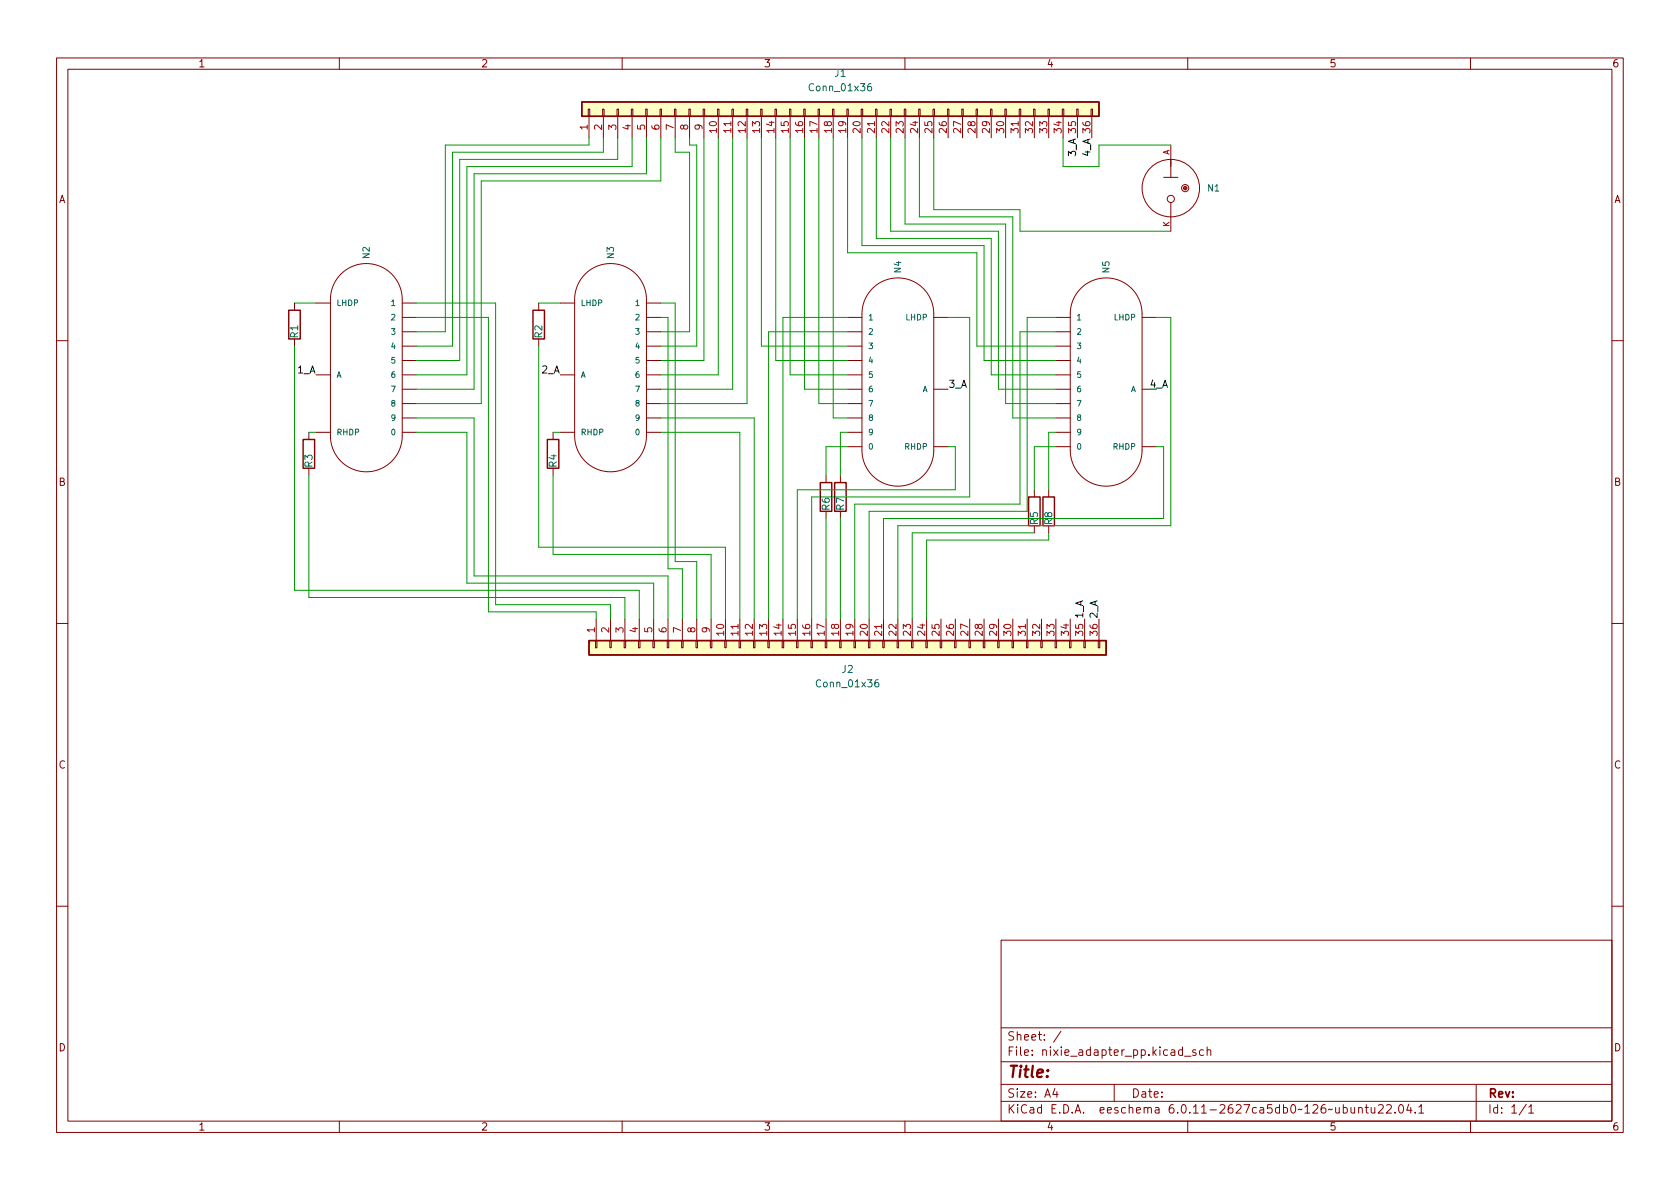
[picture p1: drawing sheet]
<svg xmlns="http://www.w3.org/2000/svg" width="297mm" height="210mm" viewBox="0 0 297 210" stroke-linecap="round" stroke-linejoin="round" font-family="sans-serif">
<g fill="none" stroke="#840000" stroke-width=".18">
<path d="M10 10.2h277v190.1h-277zM12 12.2h273v186.1h-273zM60 10.2v2M104 19.3h.3v1.3h-.3zM106.6 19.3h.2v1.3h-.2zM109.1 19.3h.2v1.3h-.2zM110 10.2v2M111.6 19.3h.3v1.3h-.3zM114.2 19.3h.2v1.3h-.2zM116.7 19.3h.3v1.3h-.3zM119.3 19.3h.2v1.3h-.2zM121.8 19.3h.2v1.3h-.2z"/>
<path d="M124.3 19.3h.3v1.3h-.3zM126.9 19.3h.2v1.3h-.2zM129.4 19.3h.3v1.3h-.3zM132 19.3h.2v1.3h-.2zM134.5 19.3h.2v1.3h-.2zM137 19.3h.3v1.3h-.3zM139.6 19.3h.2v1.3h-.2zM142.1 19.3h.3v1.3h-.3zM144.7 19.3h.2v1.3h-.2zM147.2 19.3h.2v1.3h-.2zM149.7 19.3h.3v1.3h-.3zM152.3 19.3h.2v1.3h-.2z"/>
<path d="M154.8 19.3h.3v1.3h-.3zM157.4 19.3h.2v1.3h-.2zM159.9 19.3h.2v1.3h-.2zM160 10.2v2M162.4 19.3h.3v1.3h-.3zM165 19.3h.2v1.3h-.2zM167.5 19.3h.3v1.3h-.3zM170.1 19.3h.2v1.3h-.2zM172.6 19.3h.2v1.3h-.2zM175.1 19.3h.3v1.3h-.3zM177.7 19.3h.2v1.3h-.2zM180.2 19.3h.3v1.3h-.3z"/>
<path d="M182.8 19.3h.2v1.3h-.2zM185.3 19.3h.2v1.3h-.2zM187.8 19.3h.3v1.3h-.3zM190.4 19.3h.2v1.3h-.2zM192.9 19.3h.3v1.3h-.3zM210 10.2v2M260 10.2v2M104.1 20.6v3.8M106.7 20.6v3.8M109.2 20.6v3.8M111.8 20.6v3.8M114.3 20.6v3.8"/>
<path d="M116.8 20.6v3.8M119.4 20.6v3.8M121.9 20.6v3.8M124.5 20.6v3.8M127 20.6v3.8M129.5 20.6v3.8M132.1 20.6v3.8M134.6 20.6v3.8M137.2 20.6v3.8M139.7 20.6v3.8M142.2 20.6v3.8M144.8 20.6v3.8"/>
<path d="M147.3 20.6v3.8M149.9 20.6v3.8M152.4 20.6v3.8M154.9 20.6v3.8M157.5 20.6v3.8M160 20.6v3.8M162.6 20.6v3.8M165.1 20.6v3.8M167.6 20.6v3.8M170.2 20.6v3.8M172.7 20.6v3.8M175.3 20.6v3.8"/>
<path d="M177.8 20.6v3.8M180.3 20.6v3.8M182.9 20.6v3.8M185.4 20.6v3.8M188 20.6v3.8M190.5 20.6v3.8M193 20.6v3.8M205.7 31.4h2.6M207 25.6v5.8M207 35.8v5.1M209.2 33.3h.7M209.5 32.9v.7"/>
<path d="M52.1 53.6v1.3M52.1 59.9v1.3M55.9 53.6h2.5M60.3 48.5a6.4 6.4 0 0 1 6.9-1.4 6.4 6.4 0 0 1 3.9 5.9v24.1a6.4 6.4 0 0 1-6.3 6.3 6.4 6.4 0 0 1-6.4-6.3v-24.2a6.4 6.4 0 0 1 1.9-4.4zM71.1 56.1h2.6M71.1 58.7h2.6M71.1 53.6h2.6M95.2 53.6v1.3M95.2 59.9v1.3M99.1 53.6h2.5M103.5 48.5a6.4 6.4 0 0 1 6.9-1.4 6.4 6.4 0 0 1 3.9 5.9v24.1a6.4 6.4 0 0 1-6.4 6.3 6.4 6.4 0 0 1-6.3-6.3v-24.2a6.4 6.4 0 0 1 1.9-4.4zM114.3 56.1h2.5"/>
<path d="M114.3 58.7h2.5M114.3 53.6h2.5M149.9 56.1h2.5M149.9 58.7h2.5M165.1 56.1h2.5M186.7 56.1h2.5M186.7 58.7h2.5M201.9 56.1h2.6M10 60.2h2M54.6 76.4v1.3M55.9 76.4h2.5M55.9 66.3h2.5"/>
<path d="M71.1 76.4h2.6M71.1 73.9h2.6M71.1 71.4h2.6M71.1 68.8h2.6M71.1 66.3h2.6M71.1 63.7h2.6M71.1 61.2h2.6M97.8 76.4v1.3M99.1 76.4h2.5M99.1 66.3h2.5M114.3 76.4h2.5M114.3 73.9h2.5"/>
<path d="M114.3 71.4h2.5M114.3 68.8h2.5M114.3 66.3h2.5M114.3 63.7h2.5M114.3 61.2h2.5M149.9 79h2.5M149.9 76.4h2.5M149.9 73.9h2.5M149.9 71.4h2.5M149.9 68.8h2.5M149.9 66.3h2.5M149.9 63.7h2.5"/>
<path d="M149.9 61.2h2.5M152.4 79.6a6.4 6.4 0 0 0 6.3 6.4 6.4 6.4 0 0 0 6.4-6.4M152.4 79.6v-24.1a6.4 6.4 0 0 1 6.3-6.4 6.4 6.4 0 0 1 6.4 6.4v24.1M165.1 79h2.5M165.1 68.8h2.5M186.7 79h2.5M186.7 76.4h2.5M186.7 73.9h2.5M186.7 71.4h2.5M186.7 68.8h2.5M186.7 66.3h2.5M186.7 63.7h2.5"/>
<path d="M186.7 61.2h2.5M189.2 79.6a6.4 6.4 0 0 0 6.4 6.4 6.4 6.4 0 0 0 6.3-6.4M189.2 79.6v-24.1a6.4 6.4 0 0 1 6.4-6.4 6.4 6.4 0 0 1 6.3 6.4v24.1M201.9 79h2.6M201.9 68.8h2.6M285 60.2h2M54.6 82.8v1.3M97.8 82.8v1.3M146 84.1v1.2M146 90.4v1.3M148.6 84.1v1.2M148.6 90.4v1.3"/>
<path d="M182.9 86.6v1.3M182.9 93v1.2M185.4 86.6v1.3M185.4 93v1.2M10 110.2h2M105.3 113.3h.2v1.2h-.2zM105.4 109.5v3.8M107.8 113.3h.3v1.2h-.3zM107.9 109.5v3.8M110.4 113.3h.2v1.2h-.2zM110.5 109.5v3.8M112.9 113.3h.3v1.2h-.3z"/>
<path d="M113 109.5v3.8M115.4 113.3h.3v1.2h-.3zM115.6 109.5v3.8M118 113.3h.2v1.2h-.2zM118.1 109.5v3.8M120.5 113.3h.3v1.2h-.3zM120.6 109.5v3.8M123.1 113.3h.2v1.2h-.2zM123.2 109.5v3.8M125.6 113.3h.3v1.2h-.3zM125.7 109.5v3.8M128.1 113.3h.3v1.2h-.3z"/>
<path d="M128.3 109.5v3.8M130.7 113.3h.2v1.2h-.2zM130.8 109.5v3.8M133.2 113.3h.3v1.2h-.3zM133.3 109.5v3.8M135.8 113.3h.2v1.2h-.2zM135.9 109.5v3.8M138.3 113.3h.3v1.2h-.3zM138.4 109.5v3.8M140.8 113.3h.3v1.2h-.3zM141 109.5v3.8M143.4 113.3h.2v1.2h-.2z"/>
<path d="M143.5 109.5v3.8M145.9 113.3h.3v1.2h-.3zM146 109.5v3.8M148.5 113.3h.2v1.2h-.2zM148.6 109.5v3.8M151 113.3h.3v1.2h-.3zM151.1 109.5v3.8M153.5 113.3h.3v1.2h-.3zM153.7 109.5v3.8M156.1 113.3h.2v1.2h-.2zM156.2 109.5v3.8M158.6 113.3h.3v1.2h-.3z"/>
<path d="M158.7 109.5v3.8M161.2 113.3h.2v1.2h-.2zM161.3 109.5v3.8M163.7 113.3h.3v1.2h-.3zM163.8 109.5v3.8M166.2 113.3h.3v1.2h-.3zM166.4 109.5v3.8M168.8 113.3h.2v1.2h-.2zM168.9 109.5v3.8M171.3 113.3h.3v1.2h-.3zM171.4 109.5v3.8M173.9 113.3h.2v1.2h-.2z"/>
<path d="M174 109.5v3.8M176.4 113.3h.3v1.2h-.3zM176.5 109.5v3.8M178.9 113.3h.3v1.2h-.3zM179.1 109.5v3.8M181.5 113.3h.2v1.2h-.2zM181.6 109.5v3.8M184 113.3h.3v1.2h-.3zM184.1 109.5v3.8M186.6 113.3h.2v1.2h-.2zM186.7 109.5v3.8M189.1 113.3h.3v1.2h-.3z"/>
<path d="M189.2 109.5v3.8M191.6 113.3h.3v1.2h-.3zM191.8 109.5v3.8M194.2 113.3h.2v1.2h-.2zM194.3 109.5v3.8M285 110.2h2M10 160.2h2M177 166.3h108v32h-108zM285 160.2h2M60 198.3v2M110 198.3v2M160 198.3v2"/>
<path d="M177 194.8h108M177 191.8h108M177 187.8h108M177 181.8h108M182.5 186.5v.1M182.5 185.7v.1M184.6 183.8v.1M184.6 183v.1M187.6 182.4l-1.3 1.9M197 191.8v3M204.3 195.9h.6v.9M204.9 196.2l-.5 .1a.29 .29 0 0 0-.2 .2 .29 .29 0 0 0 .2 .3h.5"/>
<path d="M210 198.3v2M211.4 185.7l-.3-.1-.2 .2v.3l.5 .1v.4h-.5M212.8 185.7l-.4-.1-.3 .3v.4l.1 .3h.6M213.4 185.8l.2-.2 .4 .1 .1 .9M213.4 185.1v1.5M243.7 195.5l.6-.2 .2 .2 .1 .3-1 1h1M245.1 195.5l.6-.2 .2 .2 .1 .3-.9 1h.9M246.6 196.7v.1M247.5 195.4l.1-.1a.81 .81 0 0 1 .6 .7 .81 .81 0 0 1-.3 .8h-.1a.81 .81 0 0 1-.6-.6 .81 .81 0 0 1 .3-.8zM249.1 195.3l-.4 1h.9M249.4 195.8v1M250.2 196.7v.1"/>
<path d="M250.9 195.8l.4-.5v1.5M250.9 196.8h.8M260 198.3v2M261 191.8v6.5M270.3 195.8l.4-.5v1.5M270.3 196.8h.9"/>
<circle cx="207" cy="33.3" r="5.1"/>
<circle cx="207" cy="35.2" r=".63"/>
<circle cx="209.5" cy="33.3" r=".63"/>
<circle cx="209.5" cy="33.3" r=".3"/>
</g>
<path d="M102.9 18h91.4v2.6h-91.4zM51.1 54.9h2v5h-2zM94.2 54.9h2.1v5h-2.1zM53.6 77.7h2v5.1h-2zM96.8 77.7h2v5.1h-2zM145 85.3h2.1v5.1h-2.1zM147.6 85.3h2v5.1h-2zM181.9 87.9h2v5.1h-2zM184.4 87.9h2v5.1h-2zM104.1 113.3h91.5v2.5h-91.5z" fill="none" stroke="#840000" stroke-width=".25"/>
<g fill="#ffffc2" stroke="#ffffc2" stroke-width=".18">
<path d="M104.1 113.3h91.5v2.5h-91.5z"/>
<path d="M102.9 18h91.4v2.6h-91.4z"/>
</g>
<path d="M129.2 21.5v.7M154.6 21.5v.7M180 21.5v.7M130.5 110.4v.7M155.9 110.4v.7M181.3 110.4v.7" fill="none" stroke="#a90000" stroke-width=".18"/>
<path d="M154 14.8l-.4 .1a.85 .85 0 0 0 0 1.2l.5-.2v-.4l-.2-.2h-.3l-.2 .2M155.3 120.2l-.4 .1a.85 .85 0 0 0 0 1.2l.4-.1 .1-.5-.2-.2h-.4l-.1 .2" fill="none" stroke="#006464" stroke-width=".18"/>
<g fill="none" stroke="#009600" stroke-width=".18">
<path d="M104.1 24.4v1.2h-25.4v33.1h-5M106.7 24.4v2.5h-26.7v34.3h-6.3M109.2 24.4v3.8h-27.9v35.5h-7.6M111.8 24.4v5.1h-29.3v36.8h-8.8M114.3 24.4v6.3h-30.5v38.1h-10.1M116.8 24.4v7.6h-31.7v39.4h-11.4M119.4 24.4v2.5h2.5v31.8h-5.1M121.9 24.4v1.2h1.3v35.6h-6.4M124.5 24.4v39.3h-7.7M127 24.4v41.9h-10.2M129.5 24.4v44.4h-12.7M132.1 24.4v47h-15.3"/>
<path d="M134.6 24.4v36.8h15.3M137.2 24.4v39.3h12.7M139.7 24.4v41.9h10.2M142.2 24.4v44.4h7.7M144.8 24.4v47h5.1M147.3 24.4v49.5h2.6M149.9 24.4v20.3h22.8v16.5h14M152.4 24.4v19h21.6v20.3h12.7M154.9 24.4v17.8h20.4v24.1h11.4M157.5 24.4v16.5h19v27.9h10.2M160 24.4v15.2h17.8v31.8h8.9M162.6 24.4v13.9h16.5v35.6h7.6"/>
<path d="M165.1 24.4v12.7h15.2v3.8h26.7M188 24.4v5.1h6.3v-3.9h12.7M52.1 53.6h3.8M73.7 53.6h13.9v53.3h20.3v2.6M73.7 56.1h12.7v52.1h19v1.3M95.2 53.6h3.9M116.8 56.1h1.3v44.5h2.5v8.9M116.8 53.6h2.6v45.7h3.8v10.2M149.9 58.7h-14v50.8M149.9 56.1h-11.5v53.4M167.6 56.1h3.8v31.8h-27.9v21.6M186.7 58.7h-6.4v30.4h-29.2v20.4"/>
<path d="M186.7 56.1h-5.1v34.3h-27.9v19.1M204.5 56.1h2.5v36.9h-48.3v16.5M52.1 61.2v43.2h60.9v5.1M54.6 76.4h1.3M73.7 73.9h10.1v27.9h34.3v7.7M73.7 76.4h8.8v26.7h33.1v6.4M95.2 61.2v35.6h33.1v12.7M97.8 76.4h1.3M116.8 76.4h14v33.1M116.8 73.9h16.5v35.6M149.9 76.4h-1.3v7.7M149.9 79h-3.9v5.1"/>
<path d="M167.6 79h1.3v7.6h-27.9v22.9M186.7 76.4h-1.3v10.2M186.7 79h-3.8v7.6M204.5 79h1.2v12.7h-49.5v17.8M54.6 84.1v21.6h55.9v3.8M97.8 84.1v13.9h27.9v11.5M146 91.7v17.8M148.6 91.7v17.8M182.9 94.2h-21.6v15.3M185.4 94.2v1.3h-21.6v14"/>
</g>
<text font-size="2.8" fill="#840000" x="178" y="191.2">Title:</text>
<g font-size="2.1" fill="#840000">
<text x="178" y="184.5">Sheet:</text>
<text x="178" y="187.2">File:</text>
<text x="184.4" y="187.2">nixie_adapter_pp.kicad_sch</text>
<text x="178" y="197.4">KiCad</text>
<text x="178" y="194.6">Size:</text>
<text x="184.7" y="194.6">A4</text>
<text x="185.7" y="197.4">E.D.A.</text>
<text x="194.6" y="197.4">eeschema</text>
<text x="200" y="194.6">Date:</text>
<text x="207" y="197.4">6.0.11-2627ca5db0~126~ubuntu22.04.1</text>
<text x="263" y="194.6">Rev:</text>
<text x="263" y="197.4">Id:</text>
<text x="267.1" y="197.4">1/1</text>
</g>
<g font-size="1.8" fill="#840000">
<text x="35" y="12.3">1</text>
<text x="85" y="12.3">2</text>
<text x="135" y="12.3">3</text>
<text x="185" y="12.3">4</text>
<text x="235" y="12.3">5</text>
<text x="285" y="12.3">6</text>
<text x="10.4" y="36.3">A</text>
<text x="285.4" y="36.3">A</text>
<text x="10.3" y="86.3">B</text>
<text x="285.3" y="86.3">B</text>
<text x="10.3" y="136.3">C</text>
<text x="285.3" y="136.3">C</text>
<text x="10.3" y="186.3">D</text>
<text x="285.3" y="186.3">D</text>
<text x="35" y="200.3">1</text>
<text x="85" y="200.3">2</text>
<text x="135" y="200.3">3</text>
<text x="185" y="200.3">4</text>
<text x="235" y="200.3">5</text>
<text x="285" y="200.3">6</text>
</g>
<g font-size="1.8" fill="#006464">
<text x="142.7" y="16.5">Conn_01x36</text>
<text x="147.4" y="14">J1</text>
<text x="53.1" y="59.9" transform="rotate(-90 53.1 59.9)">R1</text>
<text x="96.3" y="59.9" transform="rotate(-90 96.3 59.9)">R2</text>
<text x="55.6" y="82.8" transform="rotate(-90 55.6 82.8)">R3</text>
<text x="98.8" y="82.8" transform="rotate(-90 98.8 82.8)">R4</text>
<text x="147.1" y="90.4" transform="rotate(-90 147.1 90.4)">R6</text>
<text x="149.6" y="90.4" transform="rotate(-90 149.6 90.4)">R7</text>
<text x="183.9" y="93" transform="rotate(-90 183.9 93)">R5</text>
<text x="186.4" y="93" transform="rotate(-90 186.4 93)">R8</text>
<text x="148.7" y="119.4">J2</text>
<text x="144" y="121.9">Conn_01x36</text>
</g>
<g font-size="1.8" fill="#a90000">
<text x="103.9" y="23.2" transform="rotate(-90 103.9 23.2)">1</text>
<text x="106.4" y="23.2" transform="rotate(-90 106.4 23.2)">2</text>
<text x="109" y="23.2" transform="rotate(-90 109 23.2)">3</text>
<text x="111.5" y="23.2" transform="rotate(-90 111.5 23.2)">4</text>
<text x="114" y="23.2" transform="rotate(-90 114 23.2)">5</text>
<text x="116.6" y="23.2" transform="rotate(-90 116.6 23.2)">6</text>
<text x="119.1" y="23.2" transform="rotate(-90 119.1 23.2)">7</text>
<text x="121.7" y="23.2" transform="rotate(-90 121.7 23.2)">8</text>
<text x="124.2" y="23.2" transform="rotate(-90 124.2 23.2)">9</text>
<text x="126.7" y="23.8" transform="rotate(-90 126.7 23.8)">10</text>
<text x="129.3" y="23.8" transform="rotate(-90 129.3 23.8)">11</text>
<text x="131.8" y="23.8" transform="rotate(-90 131.8 23.8)">12</text>
<text x="134.4" y="23.8" transform="rotate(-90 134.4 23.8)">13</text>
<text x="136.9" y="23.8" transform="rotate(-90 136.9 23.8)">14</text>
<text x="139.4" y="23.8" transform="rotate(-90 139.4 23.8)">15</text>
<text x="142" y="23.8" transform="rotate(-90 142 23.8)">16</text>
<text x="144.5" y="23.8" transform="rotate(-90 144.5 23.8)">17</text>
<text x="147.1" y="23.8" transform="rotate(-90 147.1 23.8)">18</text>
<text x="149.6" y="23.8" transform="rotate(-90 149.6 23.8)">19</text>
<text x="152.1" y="23.8" transform="rotate(-90 152.1 23.8)">20</text>
<text x="154.7" y="23.8" transform="rotate(-90 154.7 23.8)">21</text>
<text x="157.2" y="23.8" transform="rotate(-90 157.2 23.8)">22</text>
<text x="159.8" y="23.8" transform="rotate(-90 159.8 23.8)">23</text>
<text x="162.3" y="23.8" transform="rotate(-90 162.3 23.8)">24</text>
<text x="164.8" y="23.8" transform="rotate(-90 164.8 23.8)">25</text>
<text x="167.4" y="23.8" transform="rotate(-90 167.4 23.8)">26</text>
<text x="169.9" y="23.8" transform="rotate(-90 169.9 23.8)">27</text>
<text x="172.5" y="23.8" transform="rotate(-90 172.5 23.8)">28</text>
<text x="175" y="23.8" transform="rotate(-90 175 23.8)">29</text>
<text x="177.5" y="23.8" transform="rotate(-90 177.5 23.8)">30</text>
<text x="180.1" y="23.8" transform="rotate(-90 180.1 23.8)">31</text>
<text x="182.6" y="23.8" transform="rotate(-90 182.6 23.8)">32</text>
<text x="185.2" y="23.8" transform="rotate(-90 185.2 23.8)">33</text>
<text x="187.7" y="23.8" transform="rotate(-90 187.7 23.8)">34</text>
<text x="105.2" y="112.1" transform="rotate(-90 105.2 112.1)">1</text>
<text x="107.7" y="112.1" transform="rotate(-90 107.7 112.1)">2</text>
<text x="110.2" y="112.1" transform="rotate(-90 110.2 112.1)">3</text>
<text x="112.8" y="112.1" transform="rotate(-90 112.8 112.1)">4</text>
<text x="115.3" y="112.1" transform="rotate(-90 115.3 112.1)">5</text>
<text x="117.9" y="112.1" transform="rotate(-90 117.9 112.1)">6</text>
<text x="120.4" y="112.1" transform="rotate(-90 120.4 112.1)">7</text>
<text x="122.9" y="112.1" transform="rotate(-90 122.9 112.1)">8</text>
<text x="125.5" y="112.1" transform="rotate(-90 125.5 112.1)">9</text>
<text x="128" y="112.7" transform="rotate(-90 128 112.7)">10</text>
<text x="130.6" y="112.7" transform="rotate(-90 130.6 112.7)">11</text>
<text x="133.1" y="112.7" transform="rotate(-90 133.1 112.7)">12</text>
<text x="135.6" y="112.7" transform="rotate(-90 135.6 112.7)">13</text>
<text x="138.2" y="112.7" transform="rotate(-90 138.2 112.7)">14</text>
<text x="140.7" y="112.7" transform="rotate(-90 140.7 112.7)">15</text>
<text x="143.3" y="112.7" transform="rotate(-90 143.3 112.7)">16</text>
<text x="145.8" y="112.7" transform="rotate(-90 145.8 112.7)">17</text>
<text x="148.3" y="112.7" transform="rotate(-90 148.3 112.7)">18</text>
<text x="150.9" y="112.7" transform="rotate(-90 150.9 112.7)">19</text>
<text x="153.4" y="112.7" transform="rotate(-90 153.4 112.7)">20</text>
<text x="156" y="112.7" transform="rotate(-90 156 112.7)">21</text>
<text x="158.5" y="112.7" transform="rotate(-90 158.5 112.7)">22</text>
<text x="161" y="112.7" transform="rotate(-90 161 112.7)">23</text>
<text x="163.6" y="112.7" transform="rotate(-90 163.6 112.7)">24</text>
<text x="166.1" y="112.7" transform="rotate(-90 166.1 112.7)">25</text>
<text x="168.7" y="112.7" transform="rotate(-90 168.7 112.7)">26</text>
<text x="171.2" y="112.7" transform="rotate(-90 171.2 112.7)">27</text>
<text x="173.7" y="112.7" transform="rotate(-90 173.7 112.7)">28</text>
<text x="176.3" y="112.7" transform="rotate(-90 176.3 112.7)">29</text>
<text x="178.8" y="112.7" transform="rotate(-90 178.8 112.7)">30</text>
<text x="181.4" y="112.7" transform="rotate(-90 181.4 112.7)">31</text>
<text x="183.9" y="112.7" transform="rotate(-90 183.9 112.7)">32</text>
<text x="186.4" y="112.7" transform="rotate(-90 186.4 112.7)">33</text>
<text x="189" y="112.7" transform="rotate(-90 189 112.7)">34</text>
<text x="191.5" y="112.7" transform="rotate(-90 191.5 112.7)">35</text>
<text x="194.1" y="112.7" transform="rotate(-90 194.1 112.7)">36</text>
</g>
<g font-size="1.8" fill="#0f0f0f">
<text x="190.2" y="27.8" transform="rotate(-90 190.2 27.8)">3_A 35</text>
<text x="192.8" y="27.8" transform="rotate(-90 192.8 27.8)">4_A 36</text>
<text x="52.5" y="66">1_A</text>
<text x="95.6" y="66">2_A</text>
<text x="167.6" y="68.6">3_A</text>
<text x="191.5" y="109.5" transform="rotate(-90 191.5 109.5)">1_A</text>
<text x="194" y="109.5" transform="rotate(-90 194 109.5)">2_A</text>
</g>
<text font-size="1.8" fill="#009600" x="203.2" y="68.6">4_A</text>
<g font-size="1.6" fill="#006464">
<text x="213.4" y="34.2">N1</text>
<text x="65.7" y="45.9" transform="rotate(-90 65.7 45.9)">N2</text>
<text x="108.9" y="45.9" transform="rotate(-90 108.9 45.9)">N3</text>
<text x="159.7" y="48.4" transform="rotate(-90 159.7 48.4)">N4</text>
<text x="196.5" y="48.4" transform="rotate(-90 196.5 48.4)">N5</text>
</g>
<g font-size="1.4" fill="#a90000">
<text x="206.8" y="27.4" transform="rotate(-90 206.8 27.4)">A</text>
<text x="206.8" y="40.2" transform="rotate(-90 206.8 40.2)">K</text>
</g>
<g font-size="1.4" fill="#006464">
<text x="59.4" y="54.4">LHDP</text>
<text x="69" y="54.4">1</text>
<text x="69" y="59.5">3</text>
<text x="69" y="56.9">2</text>
<text x="102.6" y="54.4">LHDP</text>
<text x="112.2" y="54.4">1</text>
<text x="112.2" y="59.5">3</text>
<text x="112.2" y="56.9">2</text>
<text x="153.4" y="56.9">1</text>
<text x="153.4" y="59.5">2</text>
<text x="160" y="56.9">LHDP</text>
<text x="190.2" y="56.9">1</text>
<text x="190.2" y="59.5">2</text>
<text x="196.8" y="56.9">LHDP</text>
<text x="69" y="64.6">5</text>
<text x="69" y="62">4</text>
<text x="112.2" y="64.6">5</text>
<text x="112.2" y="62">4</text>
<text x="153.4" y="64.6">4</text>
<text x="153.4" y="62">3</text>
<text x="190.2" y="64.6">4</text>
<text x="190.2" y="62">3</text>
<text x="59.4" y="67.1">A</text>
<text x="69" y="69.6">7</text>
<text x="69" y="67.1">6</text>
<text x="102.6" y="67.1">A</text>
<text x="112.2" y="69.6">7</text>
<text x="112.2" y="67.1">6</text>
<text x="153.4" y="69.6">6</text>
<text x="153.4" y="67.1">5</text>
<text x="163.1" y="69.6">A</text>
<text x="190.2" y="69.6">6</text>
<text x="190.2" y="67.1">5</text>
<text x="199.9" y="69.6">A</text>
<text x="59.4" y="77.3">RHDP</text>
<text x="69" y="77.3">0</text>
<text x="69" y="74.7">9</text>
<text x="69" y="72.2">8</text>
<text x="102.6" y="77.3">RHDP</text>
<text x="112.2" y="77.3">0</text>
<text x="112.2" y="74.7">9</text>
<text x="112.2" y="72.2">8</text>
<text x="153.4" y="77.3">9</text>
<text x="153.4" y="74.7">8</text>
<text x="153.4" y="72.2">7</text>
<text x="190.2" y="77.3">9</text>
<text x="190.2" y="74.7">8</text>
<text x="190.2" y="72.2">7</text>
<text x="153.4" y="79.8">0</text>
<text x="159.8" y="79.8">RHDP</text>
<text x="190.2" y="79.8">0</text>
<text x="196.6" y="79.8">RHDP</text>
</g>
</svg>
